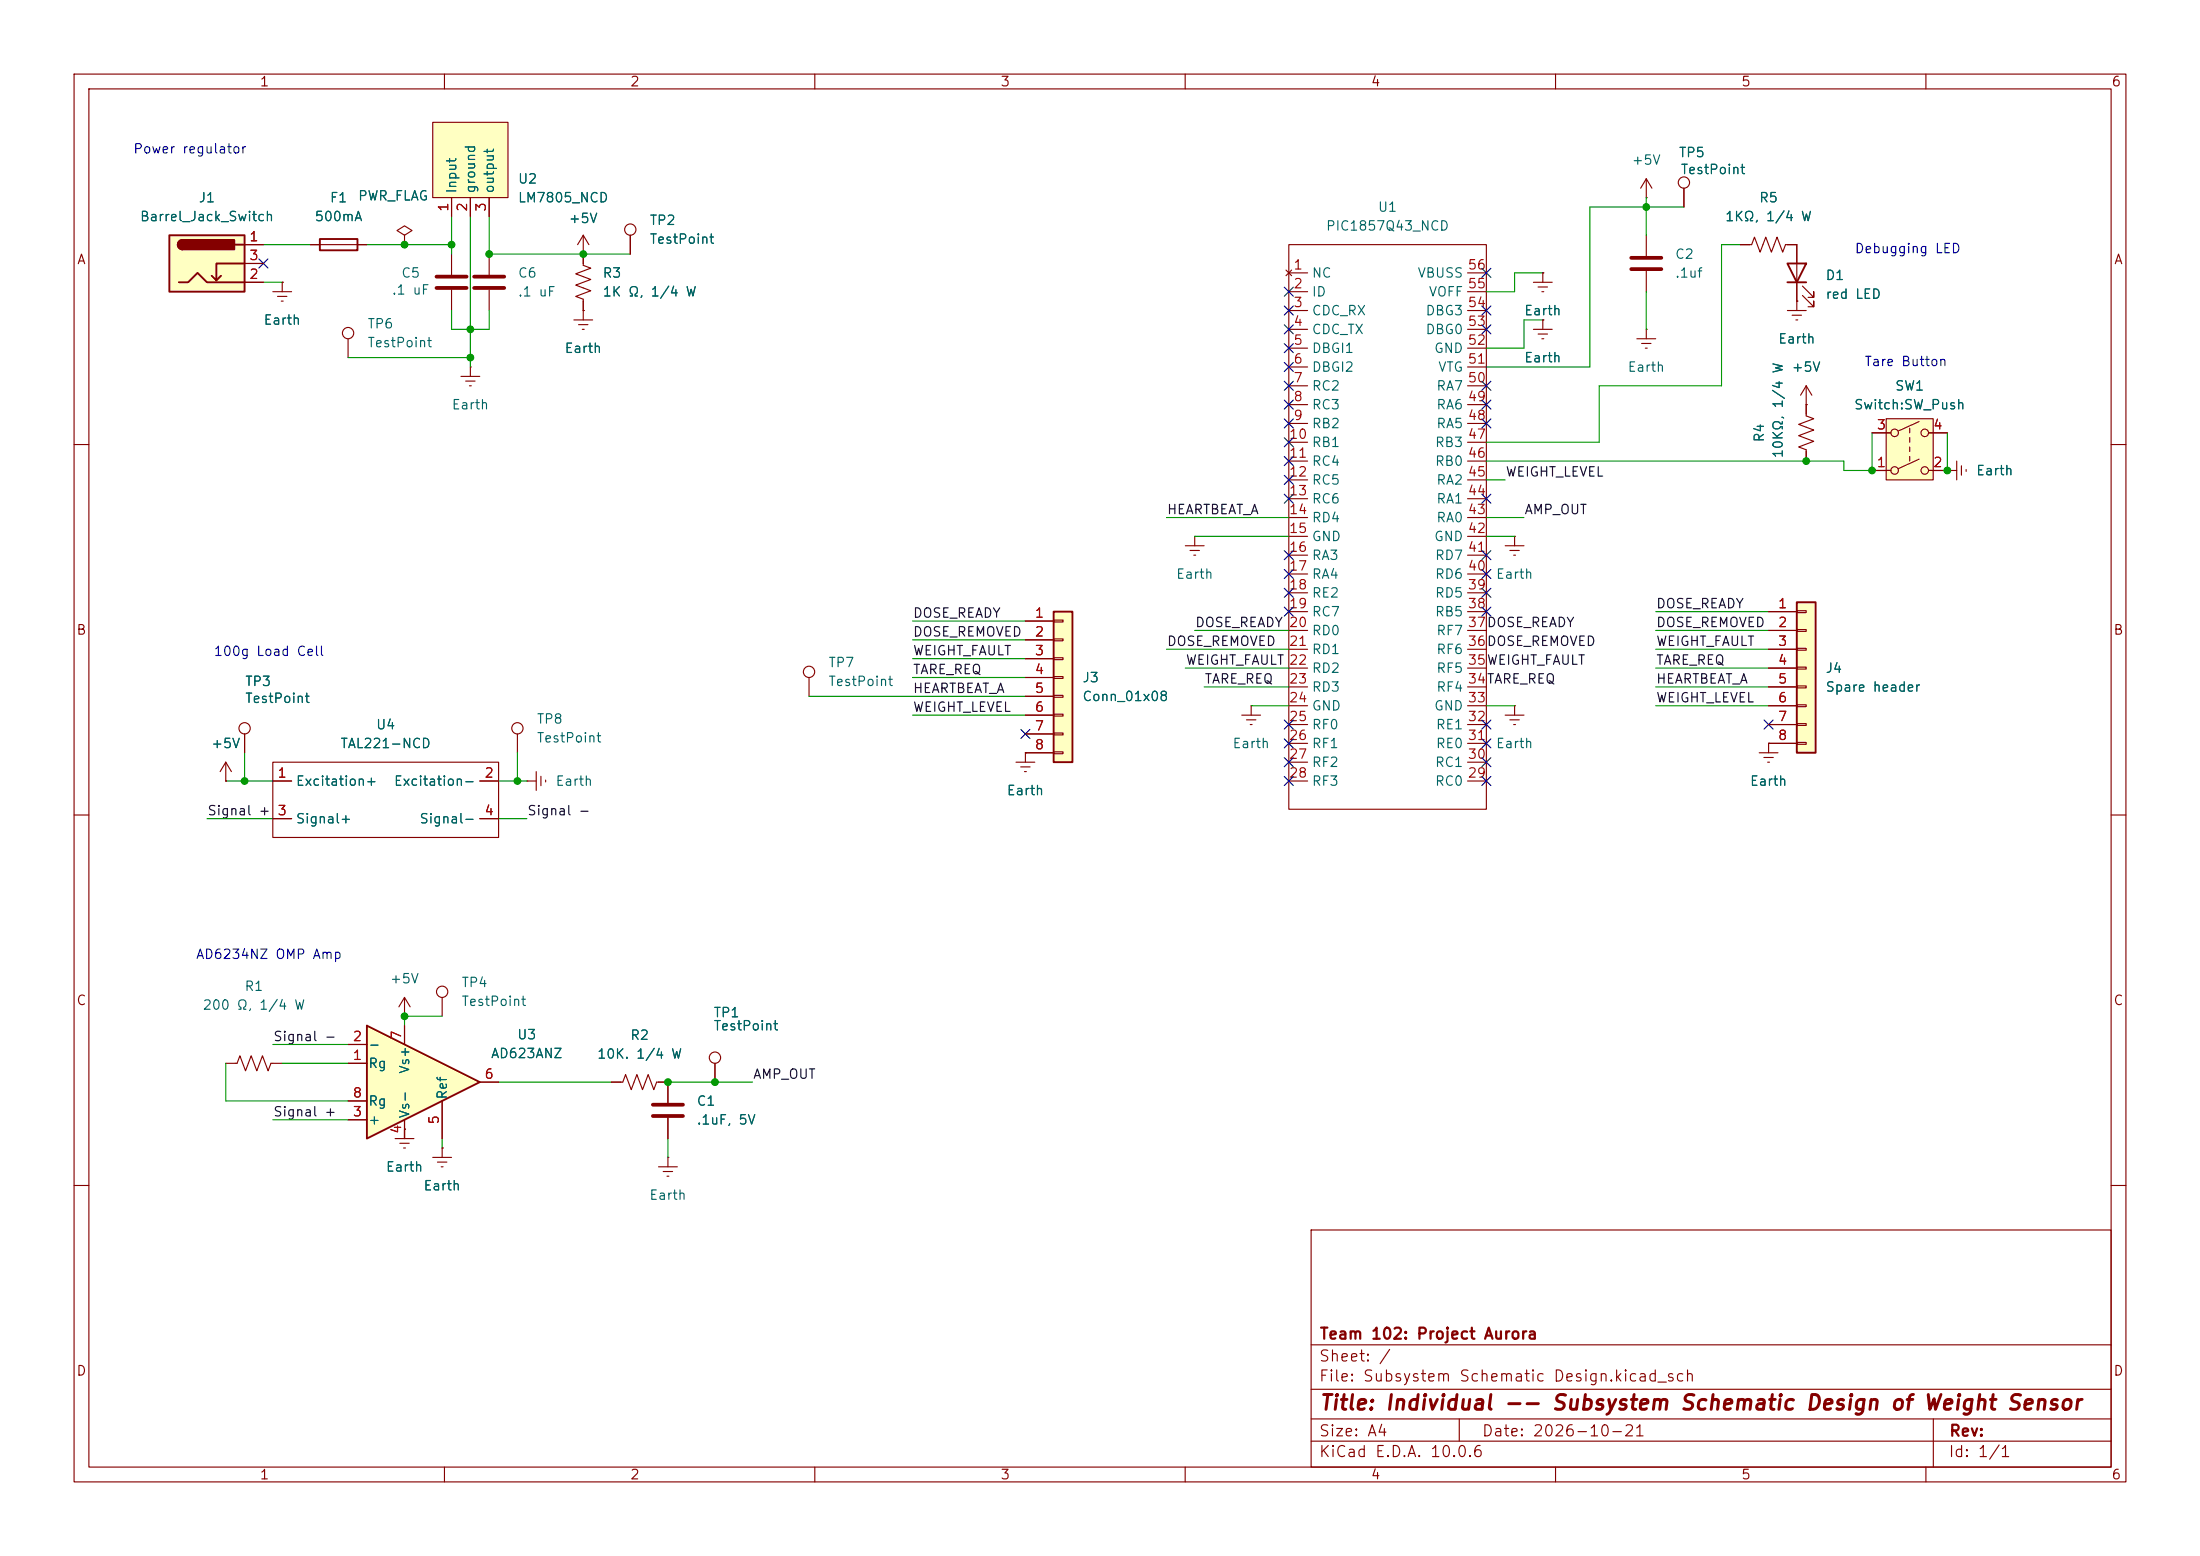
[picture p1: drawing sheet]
<svg xmlns="http://www.w3.org/2000/svg" width="297mm" height="210mm" viewBox="0 0 297 210" stroke-linecap="round" stroke-linejoin="round" font-family="sans-serif">
<g fill="none" stroke="#840000" stroke-width=".15">
<path d="M10 10h277v190h-277zM12 12h273v186h-273zM60 10v2M110 10v2M160 10v2M210 10v2M260 10v2M41.9 33h7.6M54.6 31.8l1-.7-1-.6-1 .6 1 .7v1.2M54.6 33h.1M61 34.3v2.8M61 39.1v2.8"/>
<path d="M47 45.7v2.6M62.2 50.8h2.6M62.9 51.4h1.2M63.4 52.1h.2M63.5 49.5h.1M63.5 49.5v1.3M10 60h2M203.2 73.7h2.5M203.8 74.3h1.3M204.3 74.9h.3M204.5 72.4h.1M204.5 72.4v1.3"/>
<path d="M285 60h2M33 99.1v2.5M69.8 99.1v2.5M109.2 91.4v2.6M203.2 96.5h2.5M203.8 97.2h1.3M204.3 97.8h.3M204.5 95.3h.1M204.5 95.3v1.2M10 110h2M30.5 105.4h.1M30.5 102.9l-.8 1.2"/>
<path d="M30.5 102.9l.7 1.2M30.5 102.9v2.5M71.1 105.4h.1M71.1 105.4h1.3M72.4 104.1v2.6M73 104.8v1.2M73.7 105.3v.2M285 110h2M53.3 153.7h2.6M54 154.3h1.2M54.5 154.9h.2M54.6 152.4h.1"/>
<path d="M54.6 152.4v1.3M58.4 156.2h2.6M59.1 156.8h1.2M59.6 157.5h.2M59.7 154.9h.1M59.7 154.9v1.3M10 160h2M177 166h108v32h-108zM285 160h2M60 198v2M110 198v2M160 198v2"/>
<path d="M177 194.5h108M177 191.5h108M177 187.5h108M177 181.5h108M197 191.5v3M210 198v2M260 198v2M261 191.5v6.5"/>
<circle cx="47" cy="45" r=".76"/>
<circle cx="33" cy="98.3" r=".76"/>
<circle cx="69.8" cy="98.3" r=".76"/>
<circle cx="109.2" cy="90.7" r=".76"/>
</g>
<path d="M58.9 37.3h4.1M58.9 38.9h4.1" fill="none" stroke="#840000" stroke-width=".51"/>
<path d="M43.2 32.3h5.1v1.5h-5.1z" fill="none" stroke="#840000" stroke-width=".25"/>
<path d="M49.5 138.4l15.3 7.7-15.3 7.6z" fill="#ffffc2"/>
<path d="M49.5 138.4l15.3 7.7-15.3 7.6z" fill="none" stroke="#840000" stroke-width=".25"/>
<g fill="none" stroke="#840000" stroke-width=".15">
<path d="M160 73.7h2.6M160.7 74.3h1.2M161.2 74.9h.2M161.3 72.4h.1M161.3 72.4v1.3M54.6 138.4v2.6M47 143.5h2.5M47 141h2.5M47 151.1h2.5M47 148.6h2.5M54.6 151.1v2.6M59.7 148.6v5.1"/>
<path d="M64.8 146.1h2.5"/>
</g>
<path d="M142.2 82.6h2.6v20.3h-2.6z" fill="#ffffc2"/>
<path d="M142.2 82.6h2.6v20.3h-2.6z" fill="none" stroke="#840000" stroke-width=".25"/>
<g fill="none" stroke="#840000" stroke-width=".15">
<path d="M36.8 39.4h2.6M38.1 38.1h.1M38.1 38.1v1.3M66 34.3v2.8M66 39.1v2.8M78.7 34.3v1.5l1.1 .4-2.1 .8 2.1 .7-2.1 .8 2.1 .7-2.1 .8 1 .4v2.8M85.1 31.8v2.5M37.5 40h1.2M38 40.6h.2M77.5 43.2h2.5M78.1 43.8h1.3M78.6 44.5h.3"/>
<path d="M78.7 41.9h.1M243.8 54.6h.1M243.8 52.1l-.7 1.2M243.8 52.1l.8 1.2M243.8 52.1v2.5M262.9 63.5h.1M262.9 63.5h1.3M264.2 62.2v2.6M264.8 62.9v1.2M265.4 63.4v.2M138.4 83.8h3.8M138.4 86.4h3.8"/>
<path d="M138.4 88.9h3.8M138.4 91.4h3.8M138.4 94h3.8M138.4 96.5h3.8M138.4 99.1h3.8M142.2 83.7h1.3v.2h-1.3zM142.2 86.2h1.3v.3h-1.3zM142.2 88.8h1.3v.2h-1.3zM142.2 91.3h1.3v.3h-1.3zM142.2 93.9h1.3v.2h-1.3zM142.2 96.4h1.3v.2h-1.3zM142.2 98.9h1.3v.3h-1.3z"/>
<path d="M167.6 96.5h2.6M168.3 97.2h1.2M168.8 97.8h.2M168.9 95.3h.1M168.9 95.3v1.2M137.2 102.9h2.5M137.8 103.5h1.3M138.3 104.1h.3M138.4 101.6h.1M138.4 101.6h3.8M138.4 101.6v1.3M142.2 101.5h1.3v.2h-1.3z"/>
<circle cx="85.1" cy="31" r=".76"/>
</g>
<path d="M64 37.3h4.1M64 38.9h4.1" fill="none" stroke="#840000" stroke-width=".51"/>
<path d="M254.6 56.5h6.4v8.3h-6.4z" fill="#ffffc2"/>
<g fill="none" stroke="#840000" stroke-width=".15">
<path d="M252.7 58.4h2.6M254.6 56.5h6.4v8.3h-6.4zM257.8 57.8v.6M257.8 59.1v.6M259.1 56.9l-2.8 1.3M260.3 58.4h2.6M252.7 63.5h2.6M257.8 60.3v.7M257.8 61.6v.6M259.1 62l-2.8 1.2M260.3 63.5h2.6"/>
<circle cx="255.8" cy="58.4" r=".51"/>
<circle cx="259.8" cy="58.4" r=".51"/>
<circle cx="255.8" cy="63.5" r=".51"/>
<circle cx="259.8" cy="63.5" r=".51"/>
</g>
<path d="M22.9 31.8h10.1v7.6h-10.1z" fill="#ffffc2"/>
<path d="M22.9 31.8h10.1v7.6h-10.1zM24.1 38.1h1.3l1.3-1.3 1.2 1.3h5.1M24.6 32.4a.64 .64 0 0 0-.6 .6 .64 .64 0 0 0 .6 .7M29.8 37.2l-.6 .6M31.7 33h1.3M33 35.6h-3.8v2.2l-.6-.6" fill="none" stroke="#840000" stroke-width=".25"/>
<g fill="#840000" stroke="#840000" stroke-width=".25">
<path d="M24.2 32.6l.4-.2v1.3a.63 .63 0 0 1-.5-.4 .63 .63 0 0 1 .1-.7z"/>
<path d="M24.6 32.4h7v1.3h-7z"/>
</g>
<path d="M33 33h2.6M33 38.1h2.6M33 35.6h2.6M222.2 26.7h.1M222.2 24.1l-.7 1.3M222.2 24.1l.8 1.3M222.2 24.1v2.6M234.9 33h1.6l.4-1 .7 2 .8-2 .7 2 .8-2 .8 2 .3-1h1.6" fill="none" stroke="#840000" stroke-width=".15"/>
<path d="M58.4 16.5h10.2v10.2h-10.2z" fill="#ffffc2"/>
<g fill="none" stroke="#840000" stroke-width=".15">
<path d="M58.4 16.5h10.2v10.2h-10.2zM61 26.7v2.5M63.5 26.7v2.5M66 26.7v2.5M78.7 34.3h.1M78.7 31.8l-.7 1.2M78.7 31.8l.8 1.2M78.7 31.8v2.5M173.6 36.4l.8 .8M174 33h26.7v76.2h-26.7zM174 36.8h2.5M174 39.4h2.5"/>
<path d="M174.4 36.4l-.8 .8M198.1 36.8h2.6M198.1 39.4h2.6M207 38.1h2.5M207.6 38.7h1.3M208.2 39.4h.2M208.3 36.8h.1M208.3 36.8v1.3M227.3 25.4v2.5M242.6 33v8.9M243.3 39.9l1.6 1.5v-.8v.8h-.8M243.3 38.6l1.6 1.5v-.7v.7h-.8"/>
<path d="M174 41.9h2.5M174 44.5h2.5M174 47h2.5M174 49.5h2.5M174 52.1h2.5M174 54.6h2.5M174 57.2h2.5M174 59.7h2.5M198.1 41.9h2.6M198.1 44.5h2.6M198.1 47h2.6M198.1 49.5h2.6"/>
<path d="M198.1 52.1h2.6M198.1 54.6h2.6M198.1 57.2h2.6M198.1 59.7h2.6M241.3 41.9h2.5M241.9 42.5h1.3M242.4 43.2h.3M242.6 40.6h.1M243.8 54.6v1.5l1.1 .4-2.1 .8 2.1 .7-2.1 .8 2.1 .8-2.1 .7 1 .4v1.5M174 62.2h2.5M174 64.8h2.5M174 67.3h2.5"/>
<path d="M174 69.9h2.5M174 72.4h2.5M174 74.9h2.5M174 77.5h2.5M198.1 62.2h2.6M198.1 64.8h2.6M198.1 67.3h2.6M198.1 69.9h2.6M198.1 72.4h2.6M198.1 74.9h2.6M198.1 77.5h2.6M174 80h2.5"/>
<path d="M174 82.6h2.5M174 85.1h2.5M174 87.6h2.5M174 90.2h2.5M174 92.7h2.5M174 95.3h2.5M174 97.8h2.5M198.1 80h2.6M198.1 82.6h2.6M198.1 85.1h2.6M198.1 87.6h2.6M198.1 90.2h2.6"/>
<path d="M198.1 92.7h2.6M198.1 95.3h2.6M198.1 97.8h2.6M36.8 102.9h30.5v10.1h-30.5zM36.8 105.4h2.6M36.8 110.5h2.6M64.8 105.4h2.5M64.8 110.5h2.5M174 100.3h2.5M174 102.9h2.5M174 105.4h2.5M198.1 100.3h2.6"/>
<path d="M198.1 102.9h2.6M198.1 105.4h2.6M237.5 101.6h2.5M238.1 102.2h1.3M238.6 102.9h.3M238.8 100.3h.1M238.8 100.3v1.3M90.2 146.1v2.7M90.2 150.9v2.8"/>
<circle cx="227.3" cy="24.6" r=".76"/>
</g>
<path d="M88.1 149.1h4.1M88.1 150.6h4.1" fill="none" stroke="#840000" stroke-width=".51"/>
<path d="M241.3 35.6h2.5l-1.2 2.5zM241.3 38.1h2.5" fill="none" stroke="#840000" stroke-width=".25"/>
<path d="M242.6 81.3h2.5v20.3h-2.5z" fill="#ffffc2"/>
<path d="M242.6 81.3h2.5v20.3h-2.5z" fill="none" stroke="#840000" stroke-width=".25"/>
<g fill="none" stroke="#840000" stroke-width=".15">
<path d="M33 33h2.6M33 38.1h2.6M33 35.6h2.6M38.1 38.1h.1M41.9 33h1.3M48.3 33h1.2M54.6 33h.1M61 26.7v2.5M63.5 26.7v2.5M66 26.7v2.5M78.7 34.3h.1M78.7 34.3v1.3"/>
<path d="M85.1 31.8v2.5M208.3 36.8h.1M222.2 31.8v2.7M222.2 36.6v2.8M227.3 25.4v2.5M234.9 33h1.3M241.3 33h1.3v2.6M242.6 38.1v2.5M78.7 41.9h.1M78.7 40.6v1.3M207 44.5h2.5M207.6 45.1h1.3"/>
<path d="M208.2 45.7h.2M208.3 43.2h.1M208.3 43.2v1.3M221 45.7h2.5M221.6 46.4h1.3M222.1 47h.3M222.2 44.5h.1M222.2 44.5v1.2M242.6 40.6h.1M243.8 54.6h.1M243.8 54.6v1.3M252.7 58.4h2.6"/>
<path d="M260.3 58.4h2.6M243.8 61v1.2M252.7 63.5h2.6M260.3 63.5h2.6M262.9 63.5h.1M33 99.1v2.5M138.4 83.8h3.8M138.4 86.4h3.8M138.4 88.9h3.8M138.4 91.4h3.8M138.4 94h3.8M138.4 96.5h3.8"/>
<path d="M138.4 99.1h3.8M238.8 82.6h3.8M238.8 85.1h3.8M238.8 87.6h3.8M238.8 90.2h3.8M238.8 92.7h3.8M238.8 95.3h3.8M238.8 97.8h3.8M242.6 82.4h1.2v.3h-1.2zM242.6 85h1.2v.2h-1.2zM242.6 87.5h1.2v.3h-1.2zM242.6 90h1.2v.3h-1.2z"/>
<path d="M242.6 92.6h1.2v.2h-1.2zM242.6 95.1h1.2v.3h-1.2zM242.6 97.7h1.2v.2h-1.2zM30.5 105.4h.1M36.8 105.4h2.6M36.8 110.5h2.6M64.8 105.4h2.5M64.8 110.5h2.5M138.4 101.6h.1M138.4 101.6h3.8M238.8 100.3h.1M238.8 100.3h3.8"/>
<path d="M242.6 100.2h1.2v.3h-1.2zM54.6 137.2h.1M54.6 134.6l-.8 1.3M54.6 134.6l.8 1.3M54.6 134.6v2.6M54.6 138.4v2.6M59.7 134.6v2.6M30.5 143.5h1.5l.4-1 .7 2 .8-2 .8 2 .7-2 .8 2 .4-1h1.5M47 143.5h2.5M47 141h2.5M47 151.1h2.5M47 148.6h2.5"/>
<path d="M54.6 152.4h.1M54.6 151.1v2.6M59.7 154.9h.1M59.7 148.6v5.1M64.8 146.1h2.5M82.5 146.1h1.6l.4-1.1 .7 2.1 .8-2.1 .7 2.1 .8-2.1 .8 2.1 .3-1h1.6v2.7M88.9 157.5h2.5M89.5 158.1h1.3M90 158.8h.3M90.2 156.2h.1M90.2 150.9v2.8M90.2 156.2v1.3"/>
<path d="M96.5 143.5v2.6"/>
<circle cx="59.7" cy="133.9" r=".76"/>
<circle cx="96.5" cy="142.7" r=".76"/>
</g>
<path d="M220.2 36.3h4.1M220.2 34.8h4.1" fill="none" stroke="#840000" stroke-width=".51"/>
<g fill="none" stroke="#009600" stroke-width=".15">
<path d="M35.6 33h6.3M35.6 38.1h2.5M49.5 33h11.5M61 29.2v5.1M63.5 29.2v20.3M66 29.2v5.1h19.1M208.3 36.8h-3.8v2.6h-3.8M222.2 26.7v5.1M222.2 39.4v5.1M227.3 27.9h-12.7v21.6h-13.9M234.9 33h-2.5v19.1h-16.5v7.6h-15.2M47 48.3h16.5"/>
<path d="M61 41.9v2.6h5v-2.6M208.3 43.2h-2.6v3.8h-5M252.7 58.4v5.1h-3.8v-1.3h-48.2M262.9 58.4v5.1M157.5 69.9h16.5M161.3 72.4h12.7M200.7 64.8h2.5M200.7 69.9h5M200.7 72.4h3.8M109.2 94h29.2M123.2 83.8h15.2M123.2 88.9h15.2"/>
<path d="M123.2 86.4h15.2M123.2 91.4h15.2M123.2 96.5h15.2M157.5 87.6h16.5M160 90.2h14M161.3 85.1h12.7M162.6 92.7h11.4M168.9 95.3h5.1M200.7 95.3h3.8M223.5 95.3h15.3M223.5 82.6h15.3M223.5 87.6h15.3"/>
<path d="M223.5 90.2h15.3M223.5 92.7h15.3M223.5 85.1h15.3M27.9 110.5h8.9M30.5 105.4h6.3M33 101.6v3.8M67.3 105.4h3.8M67.3 110.5h3.8M69.8 101.6v3.8M59.7 137.2h-5.1v1.2M30.5 143.5v5.1h16.5M36.8 151.1h10.2"/>
<path d="M36.8 141h10.2M38.1 143.5h8.9M54.6 152.4v1.3M59.7 153.7v1.2M67.3 146.1h15.2M90.2 146.1h11.4M90.2 153.7v2.5"/>
</g>
<g fill="none" stroke="#000084" stroke-width=".15">
<path d="M35 35l1.2 1.2M36.2 35l-1.2 1.2M173.4 38.8l1.2 1.2M174.6 38.8l-1.2 1.2M200.1 36.2l1.2 1.2M201.3 36.2l-1.2 1.2M173.4 51.5l1.2 1.2M173.4 59.1l1.2 1.2M173.4 56.5l1.2 1.3M173.4 54l1.2 1.2M173.4 46.4l1.2 1.2M173.4 48.9l1.2 1.2"/>
<path d="M173.4 41.3l1.2 1.2M173.4 43.8l1.2 1.3M174.6 51.5l-1.2 1.2M174.6 59.1l-1.2 1.2M174.6 56.5l-1.2 1.3M174.6 54l-1.2 1.2M174.6 46.4l-1.2 1.2M174.6 48.9l-1.2 1.2M174.6 41.3l-1.2 1.2M174.6 43.8l-1.2 1.3M200.1 54l1.2 1.2M200.1 43.8l1.2 1.3"/>
<path d="M200.1 56.5l1.2 1.3M200.1 51.5l1.2 1.2M200.1 41.3l1.2 1.2M201.3 54l-1.2 1.2M201.3 43.8l-1.2 1.3M201.3 56.5l-1.2 1.3M201.3 51.5l-1.2 1.2M201.3 41.3l-1.2 1.2M173.4 76.9l1.2 1.2M173.4 61.6l1.2 1.2M173.4 79.4l1.2 1.2M173.4 64.2l1.2 1.2"/>
<path d="M173.4 74.3l1.2 1.2M173.4 66.7l1.2 1.2M174.6 76.9l-1.2 1.2M174.6 61.6l-1.2 1.2M174.6 79.4l-1.2 1.2M174.6 64.2l-1.2 1.2M174.6 74.3l-1.2 1.2M174.6 66.7l-1.2 1.2M200.1 66.7l1.2 1.2M200.1 79.4l1.2 1.2M200.1 76.9l1.2 1.2M200.1 74.3l1.2 1.2"/>
<path d="M201.3 66.7l-1.2 1.2M201.3 79.4l-1.2 1.2M201.3 76.9l-1.2 1.2M201.3 74.3l-1.2 1.2M137.8 98.5l1.2 1.2M139 98.5l-1.2 1.2M173.4 97.2l1.2 1.2M173.4 99.7l1.2 1.2M173.4 81.9l1.2 1.3M174.6 97.2l-1.2 1.2M174.6 99.7l-1.2 1.2M174.6 81.9l-1.2 1.3"/>
<path d="M200.1 81.9l1.2 1.3M200.1 99.7l1.2 1.2M200.1 97.2l1.2 1.2M201.3 81.9l-1.2 1.3M201.3 99.7l-1.2 1.2M201.3 97.2l-1.2 1.2M238.2 97.2l1.2 1.2M239.4 97.2l-1.2 1.2M173.4 102.3l1.2 1.2M173.4 104.8l1.2 1.2M174.6 102.3l-1.2 1.2M174.6 104.8l-1.2 1.2"/>
<path d="M200.1 104.8l1.2 1.2M200.1 102.3l1.2 1.2M201.3 104.8l-1.2 1.2M201.3 102.3l-1.2 1.2"/>
</g>
<g fill="#009600" stroke="#009600" stroke-width=".14">
<circle cx="63.5" cy="44.5" r=".46"/>
<circle cx="63.5" cy="48.3" r=".46"/>
<circle cx="54.6" cy="33" r=".46"/>
<circle cx="61" cy="33" r=".46"/>
<circle cx="66" cy="34.3" r=".46"/>
<circle cx="78.7" cy="34.3" r=".46"/>
<circle cx="33" cy="105.4" r=".46"/>
<circle cx="69.8" cy="105.4" r=".46"/>
<circle cx="96.5" cy="146.1" r=".46"/>
<circle cx="54.6" cy="137.2" r=".46"/>
<circle cx="90.2" cy="146.1" r=".46"/>
<circle cx="222.2" cy="27.9" r=".46"/>
<circle cx="243.8" cy="62.2" r=".46"/>
<circle cx="252.7" cy="63.5" r=".46"/>
<circle cx="262.9" cy="63.5" r=".46"/>
</g>
<text font-size="2" fill="#840000" x="178" y="190.8">Title: Individual -- Subsystem Schematic Design of Weight Sensor</text>
<g font-size="1.5" fill="#840000">
<text x="178" y="184.1">Sheet: /</text>
<text x="178" y="181.1">Team 102: Project Aurora</text>
<text x="178" y="186.8">File: Subsystem Schematic Design.kicad_sch</text>
<text x="178" y="197">KiCad E.D.A. 10.0.6</text>
<text x="178" y="194.2">Size: A4</text>
<text x="200" y="194.2">Date: 2026-10-21</text>
<text x="263" y="197">Id: 1/1</text>
<text x="263" y="194.2">Rev:</text>
</g>
<g font-size="1.3" fill="#840000">
<text x="35" y="12">1</text>
<text x="85" y="12">2</text>
<text x="135" y="12">3</text>
<text x="185" y="12">4</text>
<text x="235" y="12">5</text>
<text x="285" y="12">6</text>
<text x="10.3" y="36">A</text>
<text x="285.3" y="36">A</text>
<text x="10.2" y="86">B</text>
<text x="285.2" y="86">B</text>
<text x="10.2" y="136">C</text>
<text x="285.2" y="136">C</text>
<text x="10.2" y="186">D</text>
<text x="285.2" y="186">D</text>
<text x="35" y="200">1</text>
<text x="85" y="200">2</text>
<text x="135" y="200">3</text>
<text x="185" y="200">4</text>
<text x="235" y="200">5</text>
<text x="285" y="200">6</text>
</g>
<g font-size="1.3" fill="#0000c2">
<text x="17.9" y="21">Power regulator</text>
<text x="250.3" y="34.5">Debugging LED</text>
<text x="251.6" y="49.7">Tare Button</text>
<text x="28.8" y="88.9">100g Load Cell</text>
<text x="26.4" y="129.7">AD6234NZ OMP Amp</text>
</g>
<g font-size="1.3" fill="#006464">
<text x="220.2" y="22.6">+5V</text>
<text x="226.6" y="21.5">TP5</text>
<text x="226.8" y="23.8">TestPoint</text>
<text x="26.7" y="27.6">J1</text>
<text x="44.4" y="27.6">F1</text>
<text x="48.2" y="27.4">PWR_FLAG</text>
<text x="61.9" y="26.2" transform="rotate(-90 61.9 26.2)">Input</text>
<text x="64.5" y="26.2" transform="rotate(-90 64.5 26.2)">ground</text>
<text x="67" y="26.2" transform="rotate(-90 67 26.2)">output</text>
<text x="69.8" y="25.1">U2</text>
<text x="69.8" y="27.6">LM7805_NCD</text>
<text x="185.9" y="28.9">U1</text>
<text x="237.4" y="27.6">R5</text>
<text x="18.8" y="30.2">Barrel_Jack_Switch</text>
<text x="42.4" y="30.2">500mA</text>
<text x="76.7" y="30.4">+5V</text>
<text x="87.6" y="30.7">TP2</text>
<text x="87.6" y="33.2">TestPoint</text>
<text x="178.9" y="31.4">PIC1857Q43_NCD</text>
<text x="226" y="35.3">C2</text>
<text x="232.8" y="30.2">1KΩ, 1/4 W</text>
<text x="52.8" y="40.1">.1 uF</text>
<text x="54.1" y="37.8">C5</text>
<text x="69.8" y="37.8">C6</text>
<text x="69.8" y="40.3">.1 uF</text>
<text x="81.3" y="37.8">R3</text>
<text x="81.3" y="40.3">1K Ω, 1/4 W</text>
<text x="177" y="37.8">NC</text>
<text x="177" y="40.3">ID</text>
<text x="191.3" y="37.8">VBUSS</text>
<text x="192.8" y="40.3">VOFF</text>
<text x="226" y="37.8">.1uf</text>
<text x="246.4" y="38.1">D1</text>
<text x="246.4" y="40.7">red LED</text>
<text x="35.5" y="44.1">Earth</text>
<text x="49.5" y="44.7">TP6</text>
<text x="49.5" y="47.2">TestPoint</text>
<text x="76.1" y="48">Earth</text>
<text x="177" y="42.9">CDC_RX</text>
<text x="177" y="45.4">CDC_TX</text>
<text x="177" y="48">DBGI1</text>
<text x="192.4" y="45.4">DBG0</text>
<text x="192.4" y="42.9">DBG3</text>
<text x="193.5" y="48">GND</text>
<text x="205.7" y="42.9">Earth</text>
<text x="240" y="46.7">Earth</text>
<text x="177" y="50.5">DBGI2</text>
<text x="177" y="53">RC2</text>
<text x="193.8" y="53">RA7</text>
<text x="194.1" y="50.5">VTG</text>
<text x="205.7" y="49.2">Earth</text>
<text x="219.6" y="50.5">Earth</text>
<text x="241.8" y="50.5">+5V</text>
<text x="255.7" y="53">SW1</text>
<text x="60.9" y="55.6">Earth</text>
<text x="177" y="55.6">RC3</text>
<text x="177" y="58.1">RB2</text>
<text x="193.8" y="58.1">RA5</text>
<text x="193.8" y="55.6">RA6</text>
<text x="238.5" y="59.8" transform="rotate(-90 238.5 59.8)">R4</text>
<text x="250.2" y="55.6">Switch:SW_Push</text>
<text x="177" y="60.7">RB1</text>
<text x="177" y="63.2">RC4</text>
<text x="177" y="65.7">RC5</text>
<text x="193.6" y="63.2">RB0</text>
<text x="193.6" y="60.7">RB3</text>
<text x="193.8" y="65.7">RA2</text>
<text x="241" y="61.9" transform="rotate(-90 241 61.9)">10KΩ, 1/4 W</text>
<text x="266.7" y="64.5">Earth</text>
<text x="177" y="68.3">RC6</text>
<text x="177" y="70.8">RD4</text>
<text x="193.8" y="70.8">RA0</text>
<text x="193.8" y="68.3">RA1</text>
<text x="177" y="73.4">GND</text>
<text x="177" y="75.9">RA3</text>
<text x="193.5" y="73.4">GND</text>
<text x="193.6" y="75.9">RD7</text>
<text x="158.7" y="78.4">Earth</text>
<text x="177" y="78.4">RA4</text>
<text x="177" y="81">RE2</text>
<text x="177" y="83.5">RC7</text>
<text x="193.6" y="83.5">RB5</text>
<text x="193.6" y="81">RD5</text>
<text x="193.6" y="78.4">RD6</text>
<text x="201.9" y="78.4">Earth</text>
<text x="177" y="86.1">RD0</text>
<text x="177" y="88.6">RD1</text>
<text x="193.8" y="88.6">RF6</text>
<text x="193.8" y="86.1">RF7</text>
<text x="33" y="92.9">TP3</text>
<text x="33" y="95.2">TestPoint</text>
<text x="111.7" y="90.4">TP7</text>
<text x="111.7" y="92.9">TestPoint</text>
<text x="146" y="92.4">J3</text>
<text x="146" y="94.9">Conn_01x08</text>
<text x="177" y="91.1">RD2</text>
<text x="177" y="93.7">RD3</text>
<text x="193.8" y="93.7">RF4</text>
<text x="193.8" y="91.1">RF5</text>
<text x="246.4" y="91.1">J4</text>
<text x="246.4" y="93.7">Spare header</text>
<text x="28.4" y="101.3">+5V</text>
<text x="45.9" y="101.3">TAL221-NCD</text>
<text x="50.7" y="98.8">U4</text>
<text x="72.4" y="98">TP8</text>
<text x="72.4" y="100.5">TestPoint</text>
<text x="166.3" y="101.3">Earth</text>
<text x="177" y="96.2">GND</text>
<text x="177" y="98.8">RF0</text>
<text x="177" y="101.3">RF1</text>
<text x="193.5" y="96.2">GND</text>
<text x="193.8" y="101.3">RE0</text>
<text x="193.8" y="98.8">RE1</text>
<text x="201.9" y="101.3">Earth</text>
<text x="39.9" y="106.4">Excitation+</text>
<text x="53.1" y="106.4">Excitation-</text>
<text x="74.9" y="106.4">Earth</text>
<text x="135.8" y="107.6">Earth</text>
<text x="177" y="103.8">RF2</text>
<text x="177" y="106.4">RF3</text>
<text x="193.6" y="106.4">RC0</text>
<text x="193.6" y="103.8">RC1</text>
<text x="236.2" y="106.4">Earth</text>
<text x="39.9" y="111.5">Signal+</text>
<text x="56.5" y="111.5">Signal-</text>
<text x="27.3" y="136.6">200 Ω, 1/4 W</text>
<text x="32.9" y="134.1">R1</text>
<text x="52.5" y="133">+5V</text>
<text x="62.2" y="133.6">TP4</text>
<text x="62.2" y="136.1">TestPoint</text>
<text x="96.3" y="137.6">TP1</text>
<text x="49.6" y="141.9">-</text>
<text x="66.2" y="143.1">AD623ANZ</text>
<text x="69.7" y="140.6">U3</text>
<text x="80.5" y="143.2">10K. 1/4 W</text>
<text x="85" y="140.7">R2</text>
<text x="96.3" y="139.4">TestPoint</text>
<text x="49.6" y="144.5">Rg</text>
<text x="49.6" y="149.6">Rg</text>
<text x="55.6" y="145" transform="rotate(-90 55.6 145)">Vs+</text>
<text x="60.7" y="148.5" transform="rotate(-90 60.7 148.5)">Ref</text>
<text x="94" y="149.6">C1</text>
<text x="49.6" y="152.1">+</text>
<text x="55.6" y="151" transform="rotate(-90 55.6 151)">Vs-</text>
<text x="94" y="152.1">.1uF, 5V</text>
<text x="52" y="158.4">Earth</text>
<text x="57.1" y="161">Earth</text>
<text x="87.6" y="162.3">Earth</text>
</g>
<g font-size="1.3" fill="#a90000">
<text x="60.8" y="28.7" transform="rotate(-90 60.8 28.7)">1</text>
<text x="63.4" y="28.7" transform="rotate(-90 63.4 28.7)">2</text>
<text x="65.9" y="28.7" transform="rotate(-90 65.9 28.7)">3</text>
<text x="33.6" y="32.9">1</text>
<text x="33.6" y="35.4">3</text>
<text x="33.6" y="38">2</text>
<text x="174.5" y="36.7">1</text>
<text x="174.5" y="39.2">2</text>
<text x="174.5" y="41.8">3</text>
<text x="198.1" y="41.8">54</text>
<text x="198.1" y="39.2">55</text>
<text x="198.1" y="36.7">56</text>
<text x="174.5" y="44.3">4</text>
<text x="174.5" y="46.9">5</text>
<text x="198.1" y="46.9">52</text>
<text x="198.1" y="44.3">53</text>
<text x="174.5" y="49.4">6</text>
<text x="174.5" y="51.9">7</text>
<text x="198.1" y="51.9">50</text>
<text x="198.1" y="49.4">51</text>
<text x="173.9" y="59.6">10</text>
<text x="174.5" y="54.5">8</text>
<text x="174.5" y="57">9</text>
<text x="198.1" y="59.6">47</text>
<text x="198.1" y="57">48</text>
<text x="198.1" y="54.5">49</text>
<text x="253.3" y="58.3">3</text>
<text x="260.9" y="58.3">4</text>
<text x="173.9" y="62.1">11</text>
<text x="173.9" y="64.6">12</text>
<text x="198.1" y="64.6">45</text>
<text x="198.1" y="62.1">46</text>
<text x="253.3" y="63.4">1</text>
<text x="260.9" y="63.4">2</text>
<text x="173.9" y="67.2">13</text>
<text x="173.9" y="69.7">14</text>
<text x="198.1" y="69.7">43</text>
<text x="198.1" y="67.2">44</text>
<text x="173.9" y="72.3">15</text>
<text x="173.9" y="74.8">16</text>
<text x="173.9" y="77.3">17</text>
<text x="198.1" y="77.3">40</text>
<text x="198.1" y="74.8">41</text>
<text x="198.1" y="72.3">42</text>
<text x="139.6" y="83.7">1</text>
<text x="173.9" y="79.9">18</text>
<text x="173.9" y="82.4">19</text>
<text x="198.1" y="82.4">38</text>
<text x="198.1" y="79.9">39</text>
<text x="239.9" y="82.4">1</text>
<text x="139.6" y="86.2">2</text>
<text x="139.6" y="88.8">3</text>
<text x="173.9" y="87.5">21</text>
<text x="198.1" y="87.5">36DOSE_REMOVED</text>
<text x="198.1" y="85">37DOSE_READY</text>
<text x="239.9" y="85">2</text>
<text x="239.9" y="87.5">3</text>
<text x="139.6" y="91.3">4</text>
<text x="139.6" y="93.8">5</text>
<text x="173.9" y="92.6">23</text>
<text x="173.9" y="95.1">24</text>
<text x="198.1" y="95.1">33</text>
<text x="198.1" y="92.6">34TARE_REQ</text>
<text x="198.1" y="90">35WEIGHT_FAULT</text>
<text x="239.9" y="90">4</text>
<text x="239.9" y="92.6">5</text>
<text x="239.9" y="95.1">6</text>
<text x="139.6" y="96.4">6</text>
<text x="139.6" y="98.9">7</text>
<text x="139.6" y="101.5">8</text>
<text x="173.9" y="97.7">25</text>
<text x="173.9" y="100.2">26</text>
<text x="198.1" y="100.2">31</text>
<text x="198.1" y="97.7">32</text>
<text x="239.9" y="97.7">7</text>
<text x="239.9" y="100.2">8</text>
<text x="37.4" y="105.3">1</text>
<text x="65.3" y="105.3">2</text>
<text x="173.9" y="102.7">27</text>
<text x="173.9" y="105.3">28</text>
<text x="198.1" y="105.3">29</text>
<text x="198.1" y="102.7">30</text>
<text x="37.4" y="110.4">3</text>
<text x="65.3" y="110.4">4</text>
<text x="47.5" y="143.4">1</text>
<text x="47.5" y="140.8">2</text>
<text x="54.5" y="140.4" transform="rotate(-90 54.5 140.4)">7</text>
<text x="47.5" y="148.5">8</text>
<text x="65.3" y="145.9">6</text>
<text x="47.5" y="151">3</text>
<text x="54.5" y="153.1" transform="rotate(-90 54.5 153.1)">4</text>
<text x="59.6" y="151.9" transform="rotate(-90 59.6 151.9)">5</text>
</g>
<g font-size="1.3" fill="#0f0f0f">
<text x="203.2" y="64.6">WEIGHT_LEVEL</text>
<text x="157.5" y="69.7">HEARTBEAT_A</text>
<text x="205.7" y="69.7">AMP_OUT</text>
<text x="123.2" y="83.7">DOSE_READY</text>
<text x="223.5" y="82.4">DOSE_READY</text>
<text x="123.2" y="88.8">WEIGHT_FAULT</text>
<text x="123.2" y="86.2">DOSE_REMOVED</text>
<text x="157.5" y="87.5">DOSE_REMOVED</text>
<text x="161.3" y="85">DOSE_READY 20</text>
<text x="223.5" y="87.5">WEIGHT_FAULT</text>
<text x="223.5" y="85">DOSE_REMOVED</text>
<text x="123.2" y="91.3">TARE_REQ</text>
<text x="123.2" y="93.9">HEARTBEAT_A</text>
<text x="160" y="90">WEIGHT_FAULT 22</text>
<text x="162.5" y="92.6">TARE_REQ</text>
<text x="223.5" y="92.6">HEARTBEAT_A</text>
<text x="223.5" y="90">TARE_REQ</text>
<text x="223.5" y="95.1">WEIGHT_LEVEL</text>
<text x="123.2" y="96.4">WEIGHT_LEVEL</text>
<text x="27.9" y="110.4">Signal +</text>
<text x="71.1" y="110.4">Signal -</text>
<text x="36.8" y="140.8">Signal -</text>
<text x="101.6" y="145.9">AMP_OUT</text>
<text x="36.8" y="151">Signal +</text>
</g>
</svg>
